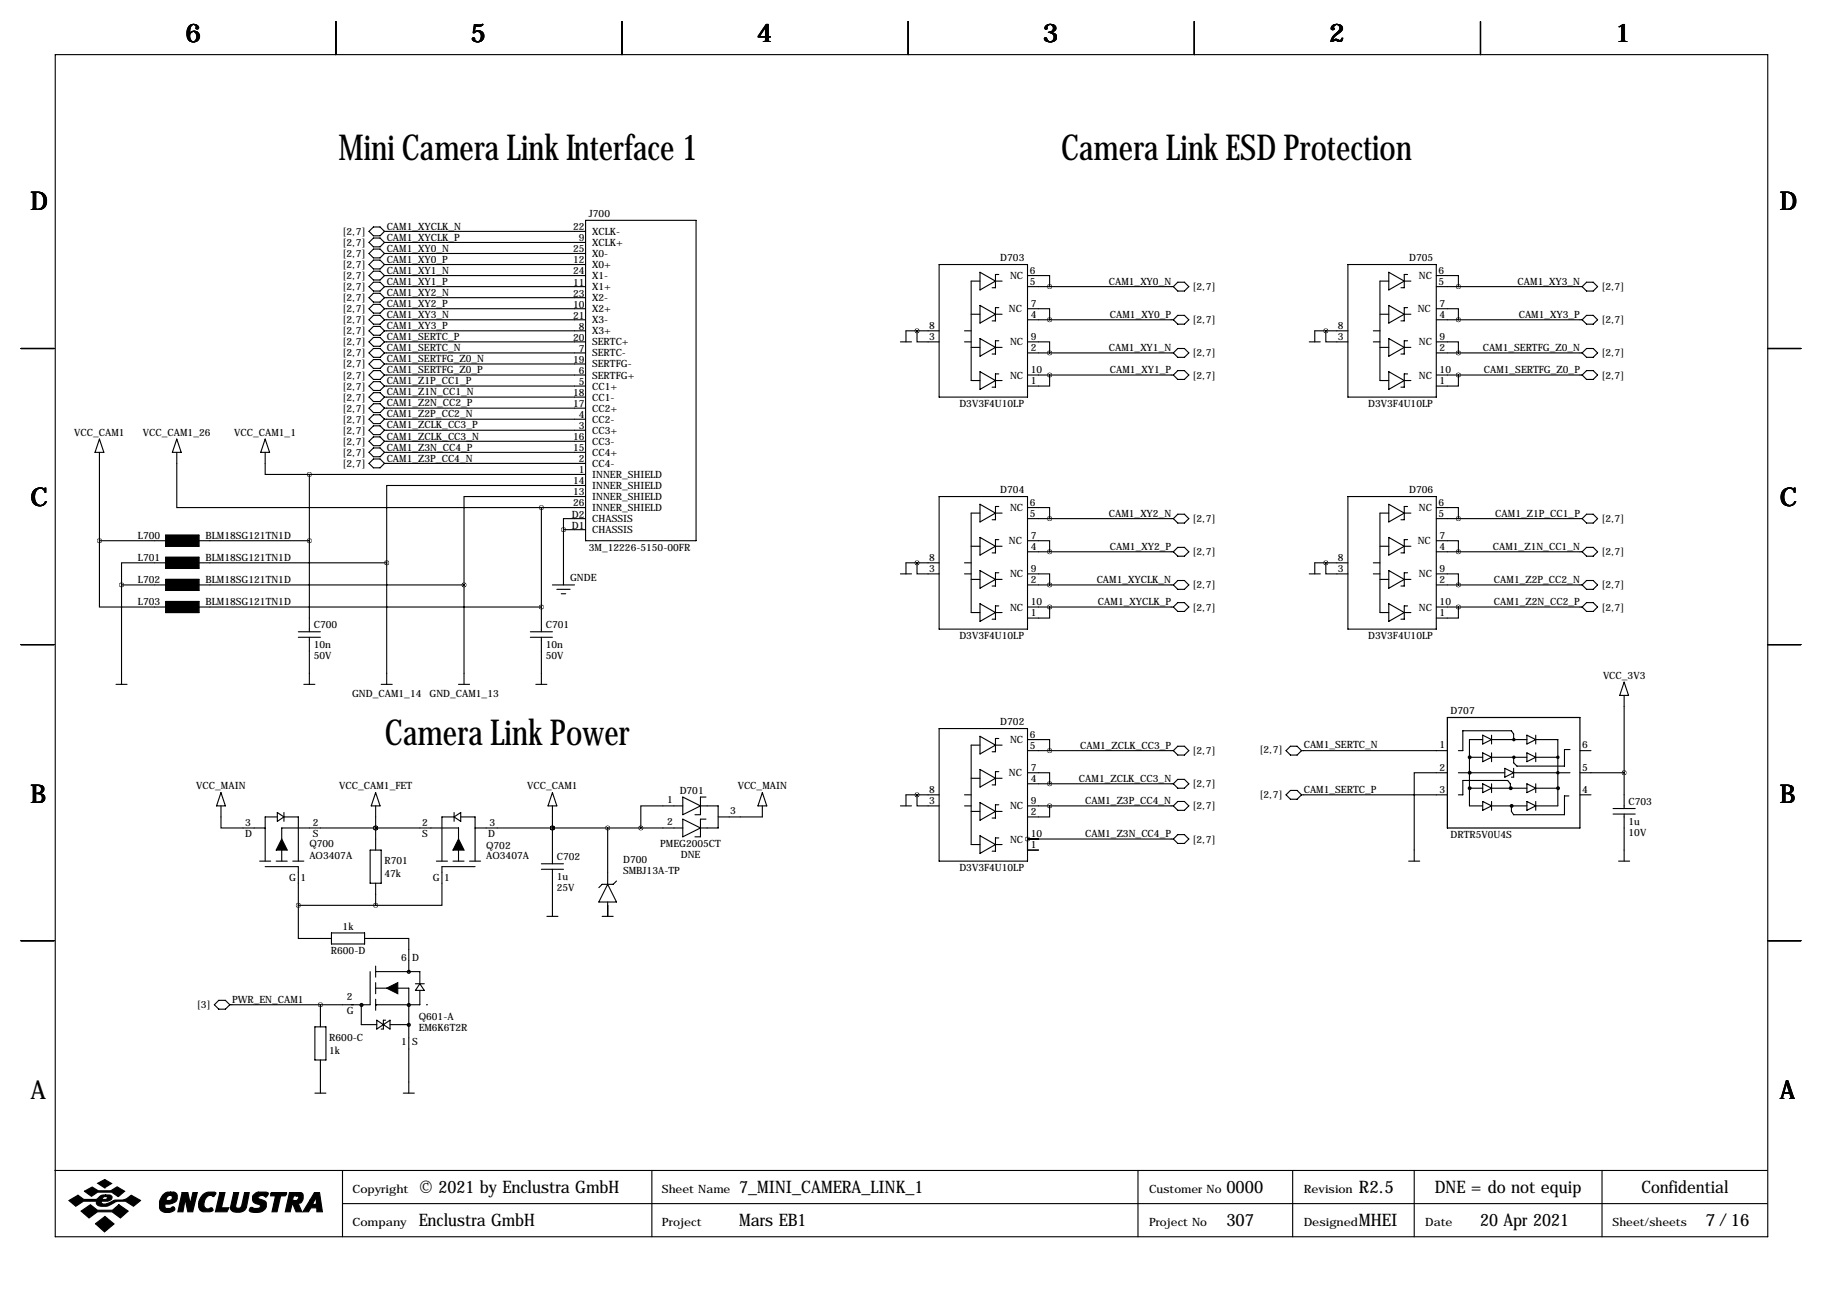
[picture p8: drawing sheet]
<svg xmlns="http://www.w3.org/2000/svg" width="419mm" height="297mm" viewBox="0 0 419 297" stroke-linecap="round" stroke-linejoin="round" font-family="sans-serif">
<g fill="none" stroke="#000" stroke-width=".25">
<path d="M12.7 12.6h393.7v271.7h-393.7zM77.2 4.9v7.7M143 4.9v7.7M208.8 4.9v7.7M274.6 4.9v7.7M340.4 4.9v7.7M84.8 53.2l1.1-1h1.5l1 1-1 1h-1.5zM84.8 55.7l1.1-1h1.5l1 1-1 1.1h-1.5zM84.8 58.3l1.1-1h1.5l1 1-1 1h-1.5zM88.4 53.2h46.2M88.4 55.7h46.2M88.4 58.3h46.2"/>
<path d="M134.6 50.7h25.4v73.6h-25.4zM84.8 60.8l1.1-1h1.5l1 1-1 1h-1.5zM84.8 63.4l1.1-1.1h1.5l1 1.1-1 1h-1.5zM84.8 65.9l1.1-1h1.5l1 1-1 1h-1.5zM84.8 71l1.1-1h1.5l1 1-1 1h-1.5zM84.8 73.5l1.1-1h1.5l1 1-1 1h-1.5zM84.8 76.1l1.1-1.1h1.5l1 1.1-1 1h-1.5zM84.8 78.6l1.1-1h1.5l1 1-1 1h-1.5zM85.9 67.4h1.5l1 1-1 1.1h-1.5l-1.1-1.1zM88.4 60.8h46.2M88.4 63.4h46.2M88.4 65.9h46.2"/>
<path d="M88.4 68.4h46.2M88.4 71h46.2M88.4 73.5h46.2M88.4 76.1h46.2M88.4 78.6h46.2M207 78.6h2.5M210.8 76.1v2.5h5.1M215.9 60.8h20.3v30.5h-20.3zM215.9 76.1h-7.6v2.5M221.7 76.1h1.6M221.7 78.6h1.6M223.3 72.2h2"/>
<path d="M223.3 79.9h2M225.3 62.6l3.6 2-3.6 2.1zM225.3 70.2l3.6 2-3.6 2.1zM225.3 77.8l3.6 2.1-3.6 2zM225.3 64.6h-2v22.9h2M228.9 72.2h1.5M228.9 64.6h1.5M228.9 79.9h1.5M229.6 70.7h-.7v3.1h-.8M229.6 63.1h-.7v3.1h-.8M229.6 78.3h-.7v3.1h-.8M236.2 71h5.1v2.5"/>
<path d="M236.2 78.6h5.1v2.5M236.2 63.4h5.1v2.5M236.2 65.9h33.5M236.2 73.5h33.5M269.7 65.9l1.1-1h1.5l1 1-1 1h-1.5zM269.7 73.5l1.1-1h1.5l1 1-1 1h-1.5zM301 78.6h2.5M304.8 76.1v2.5h5.1M309.9 60.8h20.3v30.5h-20.3zM309.9 76.1h-7.6v2.5M315.7 76.1h1.5M315.7 78.6h1.5"/>
<path d="M317.2 72.2h2.1M317.2 79.9h2.1M319.3 64.6h-2.1v22.9h2.1M319.3 62.6l3.5 2-3.5 2.1zM319.3 70.2l3.5 2-3.5 2.1zM319.3 77.8l3.5 2.1-3.5 2zM322.8 72.2h1.6M322.8 64.6h1.6M322.8 79.9h1.6M323.6 70.7h-.8v3.1h-.7M323.6 63.1h-.8v3.1h-.7M323.6 78.3h-.8v3.1h-.7"/>
<path d="M330.2 78.6h5.1v2.5M330.2 71h5.1v2.5M330.2 63.4h5.1v2.5M330.2 65.9h33.5M330.2 73.5h33.5M363.7 65.9l1-1h1.6l1 1-1 1h-1.6zM363.7 73.5l1-1h1.6l1 1-1 1h-1.6zM4.8 80.1h7.6M84.8 81.1l1.1-1h1.5l1 1-1 1.1h-1.5zM84.8 83.7l1.1-1h1.5l1 1-1 1h-1.5zM84.8 86.2l1.1-1h1.5l1 1-1 1h-1.5zM84.8 88.8l1.1-1.1h1.5l1 1.1-1 1h-1.5z"/>
<path d="M84.8 91.3l1.1-1h1.5l1 1-1 1h-1.5zM84.8 93.8l1.1-1h1.5l1 1-1 1.1h-1.5zM84.8 96.4l1.1-1h1.5l1 1-1 1h-1.5zM84.8 98.9l1.1-1h1.5l1 1-1 1h-1.5zM88.4 81.1h46.2M88.4 83.7h46.2M88.4 86.2h46.2M88.4 91.3h46.2M88.4 88.8h46.2M88.4 96.4h46.2M88.4 93.8h46.2M88.4 98.9h46.2"/>
<path d="M225.3 85.5l3.6 2-3.6 2zM228.9 87.5h1.5M229.6 86h-.7v3h-.8M236.2 81.1h33.5M236.2 86.2h33.5M241.3 86.2v2.6h-5.1M269.7 81.1l1.1-1h1.5l1 1-1 1.1h-1.5zM269.7 86.2l1.1-1h1.5l1 1-1 1h-1.5zM319.3 85.5l3.5 2-3.5 2zM322.8 87.5h1.6M323.6 86h-.8v3h-.7M330.2 81.1h33.5"/>
<path d="M330.2 86.2h33.5M335.3 86.2v2.6h-5.1M363.7 81.1l1-1h1.6l1 1-1 1.1h-1.6zM363.7 86.2l1-1h1.6l1 1-1 1h-1.6zM406.4 80.1h7.6M22.9 101l1 3h-2.1zM22.9 104v20.3M40.6 104v12.7h83.9M40.6 101l1.1 3h-2.1zM61 104v5.1h10.1M61 101l1 3h-2.1zM71.1 109.1h63.5"/>
<path d="M71.1 109.1v36.1M84.8 101.5l1.1-1.1h1.5l1 1.1-1 1h-1.5zM84.8 106.5l1.1-1h1.5l1 1-1 1.1h-1.5zM85.9 103h1.5l1 1-1 1h-1.5l-1.1-1zM88.4 101.5h46.2M88.4 106.5h46.2M88.4 104h46.2M124.5 116.7h10.1M124.5 116.7v28.5M134.6 119.2h-5.1v2.6M134.6 111.6h-45.7v17.8M134.6 114.2h-27.9v20.3"/>
<path d="M215.9 114.2h20.3v30.4h-20.3zM225.3 115.9l3.6 2.1-3.6 2zM225.3 118h-2v22.8h2M228.9 118h1.5M229.6 116.4h-.7v3.1h-.8M236.2 116.7h5.1v2.5M236.2 119.2h33.5M270.8 118.2h1.5l1 1-1 1.1h-1.5l-1.1-1.1zM309.9 114.2h20.3v30.4h-20.3zM319.3 115.9l3.5 2.1-3.5 2zM319.3 118h-2.1v22.8h2.1M322.8 118h1.6"/>
<path d="M323.6 116.4h-.8v3.1h-.7M330.2 116.7h5.1v2.5M330.2 119.2h33.5M363.7 119.2l1-1h1.6l1 1-1 1.1h-1.6zM22.9 124.3v15.3h15.2M22.9 124.3h15.2M27.9 134.5h10.2M27.9 134.5v22.8M38.1 129.4h-10.2v5.1M38.1 123h7.6v2.6h-7.6zM38.1 133.2h7.6v2.5h-7.6zM38.1 138.3h7.6v2.5h-7.6z"/>
<path d="M38.1 128.1h7.6v2.6h-7.6zM45.7 124.3h25.4M45.7 129.4h43.2M45.7 134.5h61M45.7 139.6h78.8M88.9 129.4v27.9M106.7 134.5v22.8M127 134.5h5.1M128 135.5h3.1M129 136.5h1M129.5 121.8h5.1M129.5 121.8v12.7"/>
<path d="M207 131.9h2.5M210.8 129.4v2.5h5.1M215.9 129.4h-7.6v2.5M221.7 129.4h1.6M221.7 131.9h1.6M223.3 125.6h2M223.3 133.2h2M225.3 123.6l3.6 2-3.6 2zM225.3 131.2l3.6 2-3.6 2zM225.3 138.8l3.6 2-3.6 2.1zM228.9 125.6h1.5M228.9 133.2h1.5"/>
<path d="M229.6 124.1h-.7v3h-.8M229.6 131.7h-.7v3h-.8M229.6 139.3h-.7v3.1h-.8M236.2 124.3h5.1v2.6M236.2 131.9h5.1v2.6M236.2 126.9h33.5M236.2 134.5h33.5M236.2 139.6h33.5M241.3 139.6v2.5h-5.1M270.8 133.5h1.5l1 1-1 1h-1.5l-1.1-1zM270.8 138.5h1.5l1 1.1-1 1h-1.5l-1.1-1zM270.8 125.8h1.5l1 1.1-1 1h-1.5l-1.1-1z"/>
<path d="M301 131.9h2.5M304.8 129.4v2.5h5.1M309.9 129.4h-7.6v2.5M315.7 129.4h1.5M315.7 131.9h1.5M317.2 125.6h2.1M317.2 133.2h2.1M319.3 123.6l3.5 2-3.5 2zM319.3 131.2l3.5 2-3.5 2zM319.3 138.8l3.5 2-3.5 2.1zM322.8 125.6h1.6M322.8 133.2h1.6"/>
<path d="M323.6 124.1h-.8v3h-.7M323.6 131.7h-.8v3h-.7M323.6 139.3h-.8v3.1h-.7M330.2 131.9h5.1v2.6M330.2 134.5h5.1M330.2 124.3h5.1v2.6M330.2 126.9h33.5M330.2 139.6h33.5M335.3 139.6v2.5h-5.1M335.3 134.5h28.4M363.7 139.6l1-1.1h1.6l1 1.1-1 1h-1.6zM363.7 126.9l1-1.1h1.6l1 1.1-1 1h-1.6z"/>
<path d="M364.7 133.5h1.6l1 1-1 1h-1.6l-1-1zM4.8 148.2h7.6M26.7 157.3h2.5M68.6 145.2h5.1M68.6 146.5h5.1M69.8 157.3h2.6M71.1 146.5v10.8M87.6 157.3h2.6M105.4 157.3h2.5M121.9 145.2h5.1M121.9 146.5h5.1M123.2 157.3h2.5"/>
<path d="M124.5 146.5v10.8M228.9 140.8h1.5M322.8 140.8h1.6M373.4 159.9v26M373.4 156.8l1 3.1h-2zM406.4 148.2h7.6M215.9 167.5h20.3v30.5h-20.3zM223.3 178.9h2M225.3 169.3l3.6 2-3.6 2zM225.3 176.9l3.6 2-3.6 2.1zM225.3 171.3h-2v22.9h2M228.9 178.9h1.5"/>
<path d="M228.9 171.3h1.5M229.6 169.8h-.7v3h-.8M229.6 177.4h-.7v3.1h-.8M236.2 170h5.1v2.6M236.2 177.7h5.1v2.5M236.2 172.6h33.5M270.8 171.6h1.5l1 1-1 1h-1.5l-1.1-1zM295.7 172.6l1-1h1.5l1 1-1 1h-1.5zM299.2 172.6h33.5M332.7 177.7h-7.6v20.3M335.3 177.7h10.6M337.8 174.1h3.1"/>
<path d="M340.9 170h-3.1v15.3h3.1M340.9 169l2 1-2 1.1zM340.9 173.1l2 1-2 1zM342.9 170h8.1M342.9 169v2.1M342.9 173.1v2M342.9 174.1h8.1M345.9 176.6l2.1 1.1-2.1 1zM348 170v-1.2l-.5-.8h-11.2v4.6h-1M348 177.7h12.9M348 176.6v2.1h-.5M351 169l2.1 1-2.1 1.1z"/>
<path d="M351 173.1l2.1 1-2.1 1zM353.1 170h5v15.3h-5M353.1 169v2.1M353.1 173.1v2M353.1 174.1h5M360.9 172.3h-1.2v3.8h-11l-.7-.7v-1.3M363.2 172.6h2.6M363.2 177.7h10.2M50.8 185.3v5.1h10.2M50.8 182.2l1 3.1h-2zM59.7 198h2.5M61 199.2h7.6v8.9"/>
<path d="M63.5 198h2.5M63.8 187.8h-2.8v10.2M63.8 186.8l1.5 1-1.5 1zM64.8 192.9v-2.5h40.6v2.5M64.8 195.4v2.6M65.3 187.8h3.3v10.2M65.3 186.8v2M67.3 198h2.5M85.1 195.4h2.5v7.7h-2.5zM86.4 190.4h.1M86.4 182.2l1 3.1h-2.1zM86.4 185.3v10.1"/>
<path d="M100.3 198h2.6M104.1 198h2.6M104.4 187.8h-2.8v10.2M104.4 187.8l1.5-1v2zM104.4 186.8v2M105.4 195.4v2.6M105.9 187.8h3.3v10.2M107.9 198h2.6M109.2 199.2h-7.6v8.9h-15.2M109.2 190.4h47.8M124.5 198.6h5M124.5 199.9h5"/>
<path d="M127 190.4h.1M127 182.2l1 3.1h-2zM127 185.3v13.3M127 199.9v10.8M139.7 190.4v12.9M157 185.3h-9.7v5.1M157 183.2l4 2.1-4 2zM157 188.3l4 2.1-4 2zM161 185.3h4.1v5.1h-4.1M162.3 183.2h-1.3v4.1h-1.2M162.3 188.3h-1.3v4.1h-1.2M175.3 182.2l1 3.1h-2.1z"/>
<path d="M175.3 185.3v2.5h-10.2M207 185.3h2.5M210.8 182.7v2.6h5.1M215.9 182.7h-7.6v2.6M221.7 182.7h1.6M221.7 185.3h1.6M223.3 186.5h2M225.3 184.5l3.6 2-3.6 2.1zM225.3 192.1l3.6 2.1-3.6 2zM228.9 186.5h1.5M228.9 194.2h1.5M229.6 185h-.7v3.1h-.8"/>
<path d="M229.6 192.6h-.7v3.1h-.8M236.2 185.3h33.5M236.2 180.2h33.5M241.3 185.3v2.5h-5.1M269.7 192.9h-33.5v2.5h2.6h-2.6M269.7 180.2l1.1-1h1.5l1 1-1 1h-1.5zM269.7 192.9l1.1-1h1.5l1 1-1 1h-1.5zM270.8 184.3h1.5l1 1-1 1h-1.5l-1.1-1zM295.7 182.7l1-1h1.5l1 1-1 1.1h-1.5zM299.2 182.7h33.5M323.8 198h2.6M337.8 181.2h3.1"/>
<path d="M340.9 180.2l2 1-2 1zM340.9 184.3l2 1-2 1zM342.9 185.3h8.1M342.9 180.2v2M342.9 184.3v2M342.9 181.2h8.1M347.2 181.2v-1l-.6-.8h-10.3v3.3h-1M351 180.2l2.1 1-2.1 1zM351 184.3l2.1 1-2.1 1zM353.1 180.2v2M353.1 184.3v2M353.1 181.2h5"/>
<path d="M360.7 183h-1v4.3h-11.7l-.5-.8v-1.2M363.2 182.7h2.6M370.8 185.9h5.1M370.8 187.2h5.1M372.1 198h2.5M373.4 187.2v10.8M4.8 216.3h7.6M68.6 208.1v7.7h7.6M68.6 208.1h17.8M76.2 214.5h7.6v2.5h-7.6zM83.8 215.8h10.2v7.6M86.4 203.1v5"/>
<path d="M125.7 210.7h2.6M138.4 210.7h2.6M139.7 207.4v3.3M139.7 203.3l2 4.1h-4zM141.7 202.6l-.7 .7h-2.6l-.7 .8M406.4 216.3h7.6M49.3 231l1-1h1.5l1 1-1 1h-1.5zM72.4 236.1h2.5v7.6h-2.5zM73.7 231v5.1M83.1 231v4.6h3.5M85.1 223.4v7.6h-32.3M86.4 231h.1"/>
<path d="M86.4 222.1v2.5M86.4 225.9v2.6M86.4 229.7v2.6M86.4 227.2h2.5M86.4 223.4h10.1v2.8M86.6 234.6l3.1 2v-2l-3.1 2zM88.6 234.6h-.5v2h-.5M89.7 235.6h4.3M91.4 227.2h2.6v24.1M95.5 226.2h2M96.5 227.7v3.3h-10.1M96.5 226.2l1 1.5h-2z"/>
<path d="M98 231h.1M72.4 251.3h2.5M73.7 243.7v7.6M92.7 251.3h2.5M12.6 269.1h393.7M78.7 269.1v15.2M78.7 276.7h327.6M149.9 269.1v15.2M261.6 269.1v15.2M297.2 269.1v15.2M325.1 269.1v15.2M368.3 269.1v15.2"/>
</g>
<g fill="#000" stroke="#000" stroke-width=".25">
<path d="M38.1 138.3h7.6v2.5h-7.6zM38.1 123h7.6v2.6h-7.6zM38.1 128.1h7.6v2.6h-7.6zM38.1 133.2h7.6v2.5h-7.6zM64.8 192.9l1.2 2.5h-2.5zM105.4 192.9l1.3 2.5h-2.6zM88.9 227.2l2.5-1.3v2.6zM15.8 276l2.1-1.2 1.4 1h2.8l.3-.2a1.77 1.77 0 0 1 1.9-.9v.4l-.6 .2-.2 .5h.9l.3-.6-.4-.1v-.4h.9a.59 .59 0 0 1 .6 .7l-.2 .4-.8 .4h-1.4l-.1 .1 .1 .4a3.2 3.2 0 0 0 2.7-.7l.3-.1a4 4 0 0 0 3.8-1.1l2.1 1.2-1.6 1.3a4 4 0 0 0-5.5-.2 2.66 2.66 0 0 1-2.9-.2l-.1-.7h-3l-1.8 1.1zM19.4 273.9l1.8-1 1.4 .9h2.9l1.4-.9 1.8 1-1.5 1.2-1.5-1h-3.2l-1.5 .9zM22.5 272l1.6-.8 1.6 .9-1.6 1zM18.6 278.4l2.2-1.4 1.6 1.2h3.5l1.4-1.2 2.2 1.4-1.8 1.6-1.9-1.4h-3.4l-1.9 1.4zM37.4 274.7a1.75 1.75 0 0 1 1.8-.6v.7a.82 .82 0 0 0-.8 1.2h.6a.6 .6 0 0 0 .6-.5 .6 .6 0 0 0-.4-.7v-.7h.8l.5 .3a1.61 1.61 0 0 1 0 1.7 1.61 1.61 0 0 1-1.5 .7h-1v.9l.2 .1h.9l.7-.4 .4 .4a1.06 1.06 0 0 1-1.3 1 1.82 1.82 0 0 1-2.2-1.1 3.5 3.5 0 0 1 .7-3z"/>
<path d="M41.9 274.2h1.3l.5 2.6 .6-2.6h1.1l-1.1 4.4h-1.1l-.6-2.9-.5 2.9h-1.2zM46.7 274.6a2.78 2.78 0 0 1 2.9-.4l-.4 .9a1.32 1.32 0 0 0-2.1 .8l-.2 .8a.98 .98 0 0 0 1.1 1.2 .55 .55 0 0 1 .6-.2 .55 .55 0 0 1 .4 .6l-.7 .3-1.8-.1a1.79 1.79 0 0 1-.8-2.3zM50.5 274.2h1.2l-.8 3.5h1.7l-.4 .9h-2.7zM53.7 274.2h1.2l-.7 3.1a.73 .73 0 0 0 .7 .5 .73 .73 0 0 0 .7-.6l.6-3h1.1l-.7 3.4a2.28 2.28 0 0 1-3.6 .4v-.4zM58.3 274.7l.8-.6h2.1l.5 .2v.2l-.6 .7a.96 .96 0 0 0-1-.4 .96 .96 0 0 0-.8 .6l1.7 .8a1.71 1.71 0 0 1-.1 1.8 1.71 1.71 0 0 1-1.7 .8l-1.4-.2a.51 .51 0 0 1-.4-.7 .51 .51 0 0 1 .8-.2l1 .1a.52 .52 0 0 0 .6-.2 .52 .52 0 0 0-.2-.7 1.39 1.39 0 0 1-1.4-.6 1.39 1.39 0 0 1 .1-1.6zM62.2 274.4l.2-.2h3.5l-.1 .4-.3 .3h-1l-.8 3.7h-1.2l.8-3.7h-1.1zM66.5 274.2h1.7v.7h-.7l-.2 1.1h.9l.3-.3a.44 .44 0 0 0 .1-.5 .44 .44 0 0 0-.4-.3v-.7h1l.3 .2 .2 .3v.9a1.03 1.03 0 0 1-1.2 1l.9 2h-1.3l-.8-1.8h-.1l-.5 1.8h-1.1zM72.3 274.2h1.2l.6 4.4h-1.3v-.9h-1.3l-.6 .9h-1.3l1.7-2.7h1l-.4 .8 .2 .2h.4l.2-.2v-1.5l-.4 .7h-1zM21.9 281.3l2.2-1.6 2.1 1.7-2.2 1.8z"/>
</g>
<g fill="none" stroke="#000" stroke-width=".63">
<circle cx="83.1" cy="231" r=".15"/>
<circle cx="94" cy="231" r=".15"/>
<circle cx="94" cy="235.6" r=".15"/>
<circle cx="94" cy="223.4" r=".15"/>
</g>
<path d="M332.7 165h30.5v25.4h-30.5z" fill="none" stroke="#000" stroke-width=".28"/>
<g fill="none" stroke="#000" stroke-width=".38">
<path d="M358.1 177.7h.1"/>
<circle cx="337.9" cy="174.1" r=".25"/>
<circle cx="337.9" cy="177.7" r=".25"/>
<circle cx="348" cy="174.1" r=".2"/>
<circle cx="348" cy="170" r=".2"/>
<circle cx="358.1" cy="177.7" r=".2"/>
<circle cx="358.1" cy="174.1" r=".2"/>
<circle cx="337.9" cy="181.2" r=".25"/>
<circle cx="347.3" cy="181.2" r=".25"/>
<circle cx="347.5" cy="185.3" r=".25"/>
<circle cx="358.2" cy="181.2" r=".25"/>
</g>
<path d="M129.5 121.8a.05 .05 0 0 0 .1 0 .05 .05 0 0 0-.1 0zM335.2 134.5a.05 .05 0 0 0 .1 0 .05 .05 0 0 0-.1 0zM335.2 139.6a.05 .05 0 0 0 .1 0 .05 .05 0 0 0-.1 0zM335.2 86.2a.05 .05 0 0 0 .1 0 .05 .05 0 0 0-.1 0zM236.2 192.9a.05 .05 0 0 0 .1 0 .05 .05 0 0 0-.1 0zM86.3 190.4a.05 .05 0 0 0 .1 0 .05 .05 0 0 0-.1 0zM73.6 231a.05 .05 0 0 0 .1 0 .05 .05 0 0 0-.1 0zM86.3 190.4a.05 .05 0 0 0 .1 0 .05 .05 0 0 0-.1 0zM86.3 208.1a.05 .05 0 0 0 .1 0 .05 .05 0 0 0-.1 0zM68.5 208.1a.05 .05 0 0 0 .1 0 .05 .05 0 0 0-.1 0zM22.8 124.3a.05 .05 0 0 0 .1 0 .05 .05 0 0 0-.1 0zM27.9 134.5a.05 .05 0 0 0 .1 0 .05 .05 0 0 0-.1 0zM373.3 177.7a.05 .05 0 0 0 .1 0 .05 .05 0 0 0-.1 0zM106.6 134.5a.05 .05 0 0 0 .1 0 .05 .05 0 0 0-.1 0zM71.1 124.3a.05 .05 0 0 0 .1 0 .05 .05 0 0 0-.1 0zM124.4 139.6a.05 .05 0 0 0 .1 0 .05 .05 0 0 0-.1 0zM124.4 116.7a.05 .05 0 0 0 .1 0 .05 .05 0 0 0-.1 0zM71.1 109.1a.05 .05 0 0 0 .1 0 .05 .05 0 0 0-.1 0zM147.3 190.4a.05 .05 0 0 0 .1 0 .05 .05 0 0 0-.1 0zM335.2 119.2a.05 .05 0 0 0 .1 0 .05 .05 0 0 0-.1 0zM335.2 126.9a.05 .05 0 0 0 .1 0 .05 .05 0 0 0-.1 0zM335.2 81.1a.05 .05 0 0 0 .1 0 .05 .05 0 0 0-.1 0zM335.2 73.5a.05 .05 0 0 0 .1 0 .05 .05 0 0 0-.1 0zM335.2 65.9a.05 .05 0 0 0 .1 0 .05 .05 0 0 0-.1 0zM210.8 76.1a.05 .05 0 0 0 .1 0 .05 .05 0 0 0-.1 0zM210.8 129.4a.05 .05 0 0 0 .1 0 .05 .05 0 0 0-.1 0zM210.8 182.7a.05 .05 0 0 0 .1 0 .05 .05 0 0 0-.1 0z" fill="#000" stroke="#000" stroke-width="1"/>
<g font-size="8.2">
<text x="77.8" y="36.7">Mini Camera Link Interface 1</text>
<text x="243.9" y="36.7">Camera Link ESD Protection</text>
<text x="88.5" y="171.3">Camera Link Power</text>
</g>
<g font-size="5.9">
<text x="42.7" y="9.8">6</text>
<text x="108.2" y="9.8">5</text>
<text x="174" y="9.8">4</text>
<text x="239.8" y="9.8">3</text>
<text x="305.6" y="9.8">2</text>
<text x="371.3" y="9.8">1</text>
<text x="7" y="48.4">D</text>
<text x="409.2" y="48.4">D</text>
<text x="7" y="116.4">C</text>
<text x="409.2" y="116.4">C</text>
<text x="7" y="184.5">B</text>
<text x="409.2" y="184.5">B</text>
<text x="7" y="252.6">A</text>
<text x="409.2" y="252.6">A</text>
</g>
<g font-size="4">
<text x="96.3" y="274.2">© 2021 by Enclustra GmbH</text>
<text x="169.9" y="274.2">7_MINI_CAMERA_LINK_1</text>
<text x="281.9" y="274.2">0000</text>
<text x="312.4" y="274.2">R2.5</text>
<text x="329.8" y="274.2">DNE = do not equip</text>
<text x="377.3" y="274.2">Confidential</text>
<text x="96.3" y="281.8">Enclustra GmbH</text>
<text x="169.9" y="281.8">Mars EB1</text>
<text x="281.9" y="281.8">307</text>
<text x="312.4" y="281.8">MHEI</text>
<text x="340.3" y="281.8">20 Apr 2021</text>
<text x="392.1" y="281.8">7 / 16</text>
</g>
<g font-size="2.6">
<text x="81" y="274.2">Copyright</text>
<text x="152.1" y="274.2">Sheet Name</text>
<text x="264.2" y="274.2">Customer No</text>
<text x="299.7" y="274.2">Revision</text>
<text x="81" y="281.8">Company</text>
<text x="152.1" y="281.8">Project</text>
<text x="264.2" y="281.8">Project No</text>
<text x="299.7" y="281.8">Designed</text>
<text x="327.7" y="281.8">Date</text>
<text x="370.7" y="281.8">Sheet/sheets</text>
</g>
<g font-size="2.3">
<text x="88.9" y="52.8">CAM1_XYCLK_N</text>
<text x="131.8" y="52.9">22</text>
<text x="135.4" y="49.9">J700</text>
<text x="78.7" y="54">[2,7]</text>
<text x="78.7" y="56.5">[2,7]</text>
<text x="78.7" y="59.1">[2,7]</text>
<text x="88.9" y="55.3">CAM1_XYCLK_P</text>
<text x="88.9" y="57.9">CAM1_XY0_N</text>
<text x="131.8" y="58">25</text>
<text x="133.1" y="55.5">9</text>
<text x="136.1" y="54">XCLK-</text>
<text x="136.1" y="56.5">XCLK+</text>
<text x="136.1" y="59.1">X0-</text>
<text x="78.7" y="61.6">[2,7]</text>
<text x="78.7" y="64.2">[2,7]</text>
<text x="88.9" y="60.4">CAM1_XY0_P</text>
<text x="88.9" y="63">CAM1_XY1_N</text>
<text x="88.9" y="65.5">CAM1_XY1_P</text>
<text x="131.8" y="60.6">12</text>
<text x="131.8" y="63.1">24</text>
<text x="131.8" y="65.6">11</text>
<text x="136.1" y="61.6">X0+</text>
<text x="136.1" y="64.2">X1-</text>
<text x="230" y="60.1">D703</text>
<text x="232.2" y="64.2">NC</text>
<text x="236.7" y="62.9">6</text>
<text x="236.7" y="65.5">5</text>
<text x="254.9" y="65.5">CAM1_XY0_N</text>
<text x="324" y="60.1">D705</text>
<text x="326.2" y="64.2">NC</text>
<text x="330.7" y="62.9">6</text>
<text x="330.7" y="65.5">5</text>
<text x="348.9" y="65.5">CAM1_XY3_N</text>
<text x="78.7" y="66.7">[2,7]</text>
<text x="78.7" y="69.2">[2,7]</text>
<text x="78.7" y="71.8">[2,7]</text>
<text x="88.9" y="68">CAM1_XY2_N</text>
<text x="88.9" y="70.6">CAM1_XY2_P</text>
<text x="131.8" y="68.2">23</text>
<text x="131.8" y="70.7">10</text>
<text x="136.1" y="66.7">X1+</text>
<text x="136.1" y="69.2">X2-</text>
<text x="136.1" y="71.8">X2+</text>
<text x="232" y="71.8">NC</text>
<text x="237" y="70.6">7</text>
<text x="274.2" y="66.7">[2,7]</text>
<text x="325.9" y="71.8">NC</text>
<text x="331" y="70.6">7</text>
<text x="368.1" y="66.7">[2,7]</text>
<text x="78.7" y="74.3">[2,7]</text>
<text x="78.7" y="76.9">[2,7]</text>
<text x="88.9" y="73.1">CAM1_XY3_N</text>
<text x="88.9" y="75.7">CAM1_XY3_P</text>
<text x="131.8" y="73.3">21</text>
<text x="133.1" y="75.8">8</text>
<text x="136.1" y="74.3">X3-</text>
<text x="136.1" y="76.9">X3+</text>
<text x="213.6" y="75.6">8</text>
<text x="237" y="73.1">4</text>
<text x="255.2" y="73.1">CAM1_XY0_P</text>
<text x="274.2" y="74.3">[2,7]</text>
<text x="307.6" y="75.6">8</text>
<text x="331" y="73.1">4</text>
<text x="349.1" y="73.1">CAM1_XY3_P</text>
<text x="368.1" y="74.3">[2,7]</text>
<text x="78.7" y="79.4">[2,7]</text>
<text x="78.7" y="81.9">[2,7]</text>
<text x="88.9" y="78.2">CAM1_SERTC_P</text>
<text x="88.9" y="80.7">CAM1_SERTC_N</text>
<text x="88.9" y="83.3">CAM1_SERTFG_Z0_N</text>
<text x="131.8" y="78.3">20</text>
<text x="131.8" y="83.4">19</text>
<text x="133.1" y="80.9">7</text>
<text x="136.1" y="79.4">SERTC+</text>
<text x="136.1" y="81.9">SERTC-</text>
<text x="213.6" y="78.1">3</text>
<text x="232.2" y="79.4">NC</text>
<text x="237" y="78.2">9</text>
<text x="237" y="80.7">2</text>
<text x="254.9" y="80.7">CAM1_XY1_N</text>
<text x="274.2" y="81.9">[2,7]</text>
<text x="307.6" y="78.1">3</text>
<text x="326.2" y="79.4">NC</text>
<text x="331" y="78.2">9</text>
<text x="331" y="80.7">2</text>
<text x="340.9" y="80.7">CAM1_SERTFG_Z0_N</text>
<text x="368.1" y="81.9">[2,7]</text>
<text x="78.7" y="84.5">[2,7]</text>
<text x="78.7" y="87">[2,7]</text>
<text x="78.7" y="89.6">[2,7]</text>
<text x="88.9" y="85.8">CAM1_SERTFG_Z0_P</text>
<text x="88.9" y="88.4">CAM1_Z1P_CC1_P</text>
<text x="133.1" y="86">6</text>
<text x="133.1" y="88.5">5</text>
<text x="136.1" y="84.5">SERTFG-</text>
<text x="136.1" y="87">SERTFG+</text>
<text x="136.1" y="89.6">CC1+</text>
<text x="232.2" y="87">NC</text>
<text x="237" y="85.8">10</text>
<text x="237" y="88.3">1</text>
<text x="255.2" y="85.8">CAM1_XY1_P</text>
<text x="274.2" y="87">[2,7]</text>
<text x="326.2" y="87">NC</text>
<text x="331" y="85.8">10</text>
<text x="331" y="88.3">1</text>
<text x="341.1" y="85.8">CAM1_SERTFG_Z0_P</text>
<text x="368.1" y="87">[2,7]</text>
<text x="78.7" y="92.1">[2,7]</text>
<text x="78.7" y="94.6">[2,7]</text>
<text x="88.9" y="90.9">CAM1_Z1N_CC1_N</text>
<text x="88.9" y="93.4">CAM1_Z2N_CC2_P</text>
<text x="88.9" y="96">CAM1_Z2P_CC2_N</text>
<text x="131.8" y="91">18</text>
<text x="131.8" y="93.6">17</text>
<text x="136.1" y="92.1">CC1-</text>
<text x="136.1" y="94.6">CC2+</text>
<text x="220.6" y="93.7">D3V3F4U10LP</text>
<text x="314.6" y="93.7">D3V3F4U10LP</text>
<text x="17.1" y="100.2">VCC_CAM1</text>
<text x="32.9" y="100.2">VCC_CAM1_26</text>
<text x="53.8" y="100.2">VCC_CAM1_1</text>
<text x="78.7" y="97.2">[2,7]</text>
<text x="78.7" y="99.7">[2,7]</text>
<text x="88.9" y="98.5">CAM1_ZCLK_CC3_P</text>
<text x="88.9" y="101.1">CAM1_ZCLK_CC3_N</text>
<text x="131.8" y="101.2">16</text>
<text x="133.1" y="96.1">4</text>
<text x="133.1" y="98.7">3</text>
<text x="136.1" y="97.2">CC2-</text>
<text x="136.1" y="99.7">CC3+</text>
<text x="78.7" y="102.3">[2,7]</text>
<text x="78.7" y="104.8">[2,7]</text>
<text x="78.7" y="107.3">[2,7]</text>
<text x="88.9" y="103.6">CAM1_Z3N_CC4_P</text>
<text x="88.9" y="106.1">CAM1_Z3P_CC4_N</text>
<text x="131.8" y="103.7">15</text>
<text x="133.1" y="106.3">2</text>
<text x="136.1" y="102.3">CC3-</text>
<text x="136.1" y="107.3">CC4-</text>
<text x="136.1" y="104.8">CC4+</text>
<text x="131.8" y="111.4">14</text>
<text x="131.8" y="113.9">13</text>
<text x="133.1" y="108.8">1</text>
<text x="136.1" y="109.9">INNER_SHIELD</text>
<text x="136.1" y="112.4">INNER_SHIELD</text>
<text x="230" y="113.4">D704</text>
<text x="324" y="113.4">D706</text>
<text x="131.5" y="119">D2</text>
<text x="131.8" y="116.4">26</text>
<text x="136.1" y="115">INNER_SHIELD</text>
<text x="136.1" y="117.5">INNER_SHIELD</text>
<text x="232.2" y="117.5">NC</text>
<text x="236.7" y="116.3">6</text>
<text x="236.7" y="118.8">5</text>
<text x="254.9" y="118.8">CAM1_XY2_N</text>
<text x="326.2" y="117.5">NC</text>
<text x="330.7" y="116.3">6</text>
<text x="330.7" y="118.8">5</text>
<text x="343.8" y="118.8">CAM1_Z1P_CC1_P</text>
<text x="31.7" y="123.8">L700</text>
<text x="47.2" y="123.8">BLM18SG121TN1D</text>
<text x="131.5" y="121.5">D1</text>
<text x="136.1" y="120">CHASSIS</text>
<text x="136.1" y="122.6">CHASSIS</text>
<text x="232" y="125.1">NC</text>
<text x="237" y="123.9">7</text>
<text x="274.2" y="120">[2,7]</text>
<text x="325.9" y="125.1">NC</text>
<text x="331" y="123.9">7</text>
<text x="368.1" y="120">[2,7]</text>
<text x="31.7" y="128.9">L701</text>
<text x="47.2" y="128.9">BLM18SG121TN1D</text>
<text x="135.4" y="126.7">3M_12226-5150-00FR</text>
<text x="213.6" y="128.9">8</text>
<text x="213.6" y="131.4">3</text>
<text x="237" y="126.4">4</text>
<text x="237" y="131.5">9</text>
<text x="255.2" y="126.5">CAM1_XY2_P</text>
<text x="274.2" y="127.7">[2,7]</text>
<text x="307.6" y="128.9">8</text>
<text x="307.6" y="131.4">3</text>
<text x="331" y="126.4">4</text>
<text x="331" y="131.5">9</text>
<text x="343.2" y="126.5">CAM1_Z1N_CC1_N</text>
<text x="368.1" y="127.7">[2,7]</text>
<text x="31.7" y="134">L702</text>
<text x="47.2" y="134">BLM18SG121TN1D</text>
<text x="131.1" y="133.5">GNDE</text>
<text x="232.2" y="132.7">NC</text>
<text x="237" y="134.1">2</text>
<text x="252.1" y="134.1">CAM1_XYCLK_N</text>
<text x="274.2" y="135.3">[2,7]</text>
<text x="326.2" y="132.7">NC</text>
<text x="331" y="134.1">2</text>
<text x="343.5" y="134.1">CAM1_Z2P_CC2_N</text>
<text x="368.1" y="135.3">[2,7]</text>
<text x="31.7" y="139.1">L703</text>
<text x="47.2" y="139.1">BLM18SG121TN1D</text>
<text x="232.2" y="140.4">NC</text>
<text x="237" y="139.1">10</text>
<text x="237" y="141.7">1</text>
<text x="252.4" y="139.2">CAM1_XYCLK_P</text>
<text x="274.2" y="140.4">[2,7]</text>
<text x="326.2" y="140.4">NC</text>
<text x="331" y="139.1">10</text>
<text x="331" y="141.7">1</text>
<text x="343.5" y="139.2">CAM1_Z2N_CC2_P</text>
<text x="368.1" y="140.4">[2,7]</text>
<text x="72.1" y="144.4">C700</text>
<text x="72.1" y="149">10n</text>
<text x="125.5" y="144.4">C701</text>
<text x="125.5" y="149">10n</text>
<text x="220.6" y="147">D3V3F4U10LP</text>
<text x="314.6" y="147">D3V3F4U10LP</text>
<text x="72.1" y="151.6">50V</text>
<text x="125.5" y="151.6">50V</text>
<text x="80.9" y="160.1">GND_CAM1_14</text>
<text x="98.7" y="160.1">GND_CAM1_13</text>
<text x="368.5" y="156.1">VCC_3V3</text>
<text x="230" y="166.7">D702</text>
<text x="333.5" y="164.2">D707</text>
<text x="232.2" y="170.8">NC</text>
<text x="236.7" y="169.6">6</text>
<text x="236.7" y="172.2">5</text>
<text x="248.3" y="172.2">CAM1_ZCLK_CC3_P</text>
<text x="274.2" y="173.4">[2,7]</text>
<text x="289.6" y="173.1">[2,7]</text>
<text x="299.7" y="172.1">CAM1_SERTC_N</text>
<text x="331" y="172.1">1</text>
<text x="363.7" y="172.1">6</text>
<text x="232" y="178.5">NC</text>
<text x="237" y="177.2">7</text>
<text x="237" y="179.8">4</text>
<text x="248.1" y="179.8">CAM1_ZCLK_CC3_N</text>
<text x="331" y="177.2">2</text>
<text x="363.7" y="177.2">5</text>
<text x="45.1" y="181.5">VCC_MAIN</text>
<text x="78" y="181.5">VCC_CAM1_FET</text>
<text x="121.2" y="181.5">VCC_CAM1</text>
<text x="153.4" y="184.5">1</text>
<text x="156.3" y="182.5">D701</text>
<text x="169.6" y="181.5">VCC_MAIN</text>
<text x="213.6" y="182.2">8</text>
<text x="213.6" y="184.8">3</text>
<text x="237" y="184.9">9</text>
<text x="249.5" y="184.9">CAM1_Z3P_CC4_N</text>
<text x="274.2" y="181">[2,7]</text>
<text x="289.6" y="183.5">[2,7]</text>
<text x="299.7" y="182.2">CAM1_SERTC_P</text>
<text x="331" y="182.2">3</text>
<text x="363.7" y="182.2">4</text>
<text x="374.4" y="185">C703</text>
<text x="56.4" y="189.9">3</text>
<text x="71.9" y="189.9">2</text>
<text x="97" y="189.9">2</text>
<text x="112.5" y="189.9">3</text>
<text x="153.4" y="189.6">2</text>
<text x="167.9" y="187.1">3</text>
<text x="232.2" y="186.1">NC</text>
<text x="237" y="187.4">2</text>
<text x="274.2" y="186.1">[2,7]</text>
<text x="374.4" y="189.7">1u</text>
<text x="56.4" y="192.5">D</text>
<text x="71.1" y="194.7">Q700</text>
<text x="71.1" y="197.6">AO3407A</text>
<text x="71.9" y="192.5">S</text>
<text x="97" y="192.5">S</text>
<text x="111.8" y="195.2">Q702</text>
<text x="111.8" y="197.6">AO3407A</text>
<text x="112.2" y="192.5">D</text>
<text x="128" y="197.7">C702</text>
<text x="151.8" y="194.8">PMEG2005CT</text>
<text x="156.5" y="197.3">DNE</text>
<text x="232.2" y="193.7">NC</text>
<text x="237" y="192.5">10</text>
<text x="237" y="195">1</text>
<text x="249.5" y="192.5">CAM1_Z3N_CC4_P</text>
<text x="274.2" y="193.7">[2,7]</text>
<text x="333.5" y="192.7">DRTR5V0U4S</text>
<text x="374.4" y="192.2">10V</text>
<text x="66.5" y="202.6">G</text>
<text x="69.1" y="202.6">1</text>
<text x="88.4" y="198.7">R701</text>
<text x="88.4" y="201.6">47k</text>
<text x="99.5" y="202.6">G</text>
<text x="102.1" y="202.6">1</text>
<text x="128" y="202.4">1u</text>
<text x="143.3" y="198.5">D700</text>
<text x="143.3" y="200.9">SMBJ13A-TP</text>
<text x="220.6" y="200.4">D3V3F4U10LP</text>
<text x="128" y="204.9">25V</text>
<text x="78.8" y="213.7">1k</text>
<text x="76.1" y="219.4">R600-D</text>
<text x="92.2" y="220.9">6</text>
<text x="94.7" y="220.9">D</text>
<text x="45.3" y="231.8">[3]</text>
<text x="53.3" y="230.6">PWR_EN_CAM1</text>
<text x="79.8" y="230">2</text>
<text x="79.8" y="233.2">G</text>
<text x="75.7" y="239.4">R600-C</text>
<text x="96.3" y="234.6">Q601-A</text>
<text x="96.3" y="236.9">EM6K6T2R</text>
<text x="75.7" y="242.3">1k</text>
<text x="92.2" y="240.1">1</text>
<text x="94.7" y="240.1">S</text>
</g>
</svg>
